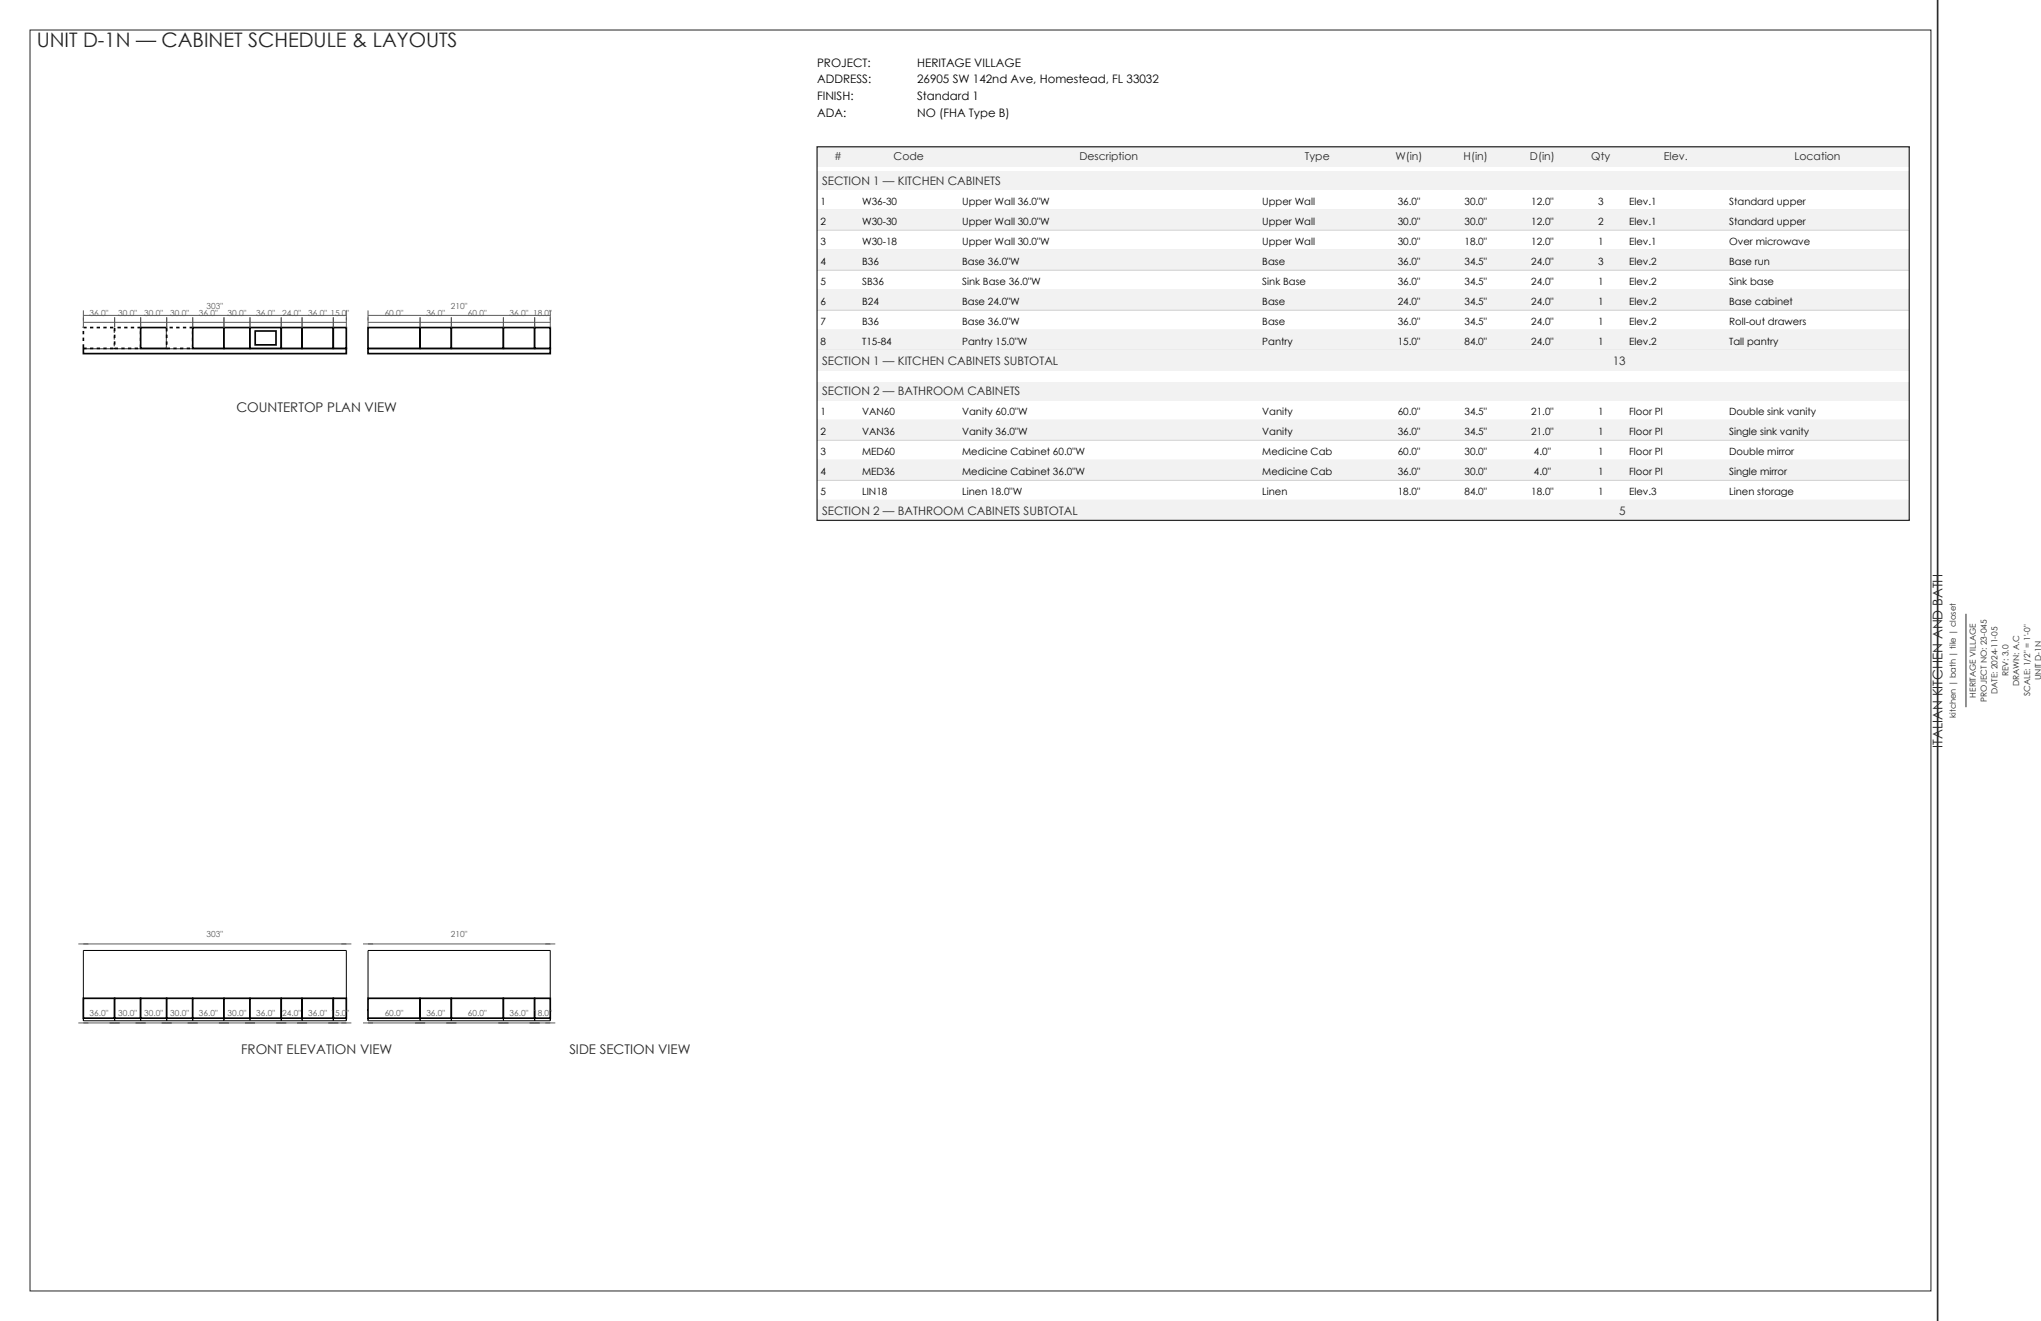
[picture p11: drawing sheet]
<svg xmlns="http://www.w3.org/2000/svg" width="432mm" height="279mm" viewBox="0 0 432 279" stroke-linecap="round" stroke-linejoin="round" font-family="sans-serif">
<path d="M6.3 6.4h402.2v266.6h-402.2z" fill="none" stroke="#262626" stroke-width=".21"/>
<path d="M409.9 0h21.9v279.4h-21.9z" fill-rule="evenodd" fill="#fff"/>
<path d="M415.9 129.8v19.8" fill="none" stroke="#262626" stroke-width=".21"/>
<path d="M409.9 0v279.4" fill="none" stroke="#262626" stroke-width=".35"/>
<path d="M56 71.1l.2-.2 .2 .2-.2 .2z" fill="none" stroke="#000" stroke-width=".21"/>
<g fill="#fff" stroke="#000" stroke-width=".35">
<path d="M17.6 73.7h55.7v1.1h-55.7z" fill-rule="evenodd"/>
<path d="M29.8 69.3h5.5v4.4h-5.5z" fill-rule="evenodd"/>
<path d="M40.8 69.3h6.6v4.4h-6.6z" fill-rule="evenodd"/>
<path d="M47.4 69.3h5.5v4.4h-5.5z" fill-rule="evenodd"/>
<path d="M52.9 69.3h6.6v4.4h-6.6z" fill-rule="evenodd"/>
<path d="M54 70h4.4v3h-4.4z" fill-rule="evenodd"/>
<path d="M59.5 69.3h4.4v4.4h-4.4z" fill-rule="evenodd"/>
<path d="M63.9 69.3h6.6v4.4h-6.6z" fill-rule="evenodd"/>
<path d="M70.5 69.3h2.8v4.4h-2.8z" fill-rule="evenodd"/>
<path d="M77.9 73.7h38.5v1.1h-38.5z" fill-rule="evenodd"/>
<path d="M77.9 69.3h11v4.4h-11z" fill-rule="evenodd"/>
<path d="M88.9 69.3h6.6v4.4h-6.6z" fill-rule="evenodd"/>
<path d="M95.5 69.3h11v4.4h-11z" fill-rule="evenodd"/>
<path d="M106.5 69.3h6.6v4.4h-6.6z" fill-rule="evenodd"/>
<path d="M113.1 69.3h3.3v4.4h-3.3z" fill-rule="evenodd"/>
</g>
<g fill="#fff" stroke="#000" stroke-width=".35" stroke-dasharray=".7 .7" stroke-linecap="butt">
<path d="M17.6 69.3h6.6v4.4h-6.6z" fill-rule="evenodd"/>
<path d="M24.2 69.3h5.6v4.4h-5.6z" fill-rule="evenodd"/>
<path d="M35.3 69.3h5.5v4.4h-5.5z" fill-rule="evenodd"/>
</g>
<g fill="none" stroke="#595959" stroke-width=".21">
<path d="M17.6 68.2h55.7M17.6 65.7v3.5M17.6 66.7h55.7M24.2 67.1v2.1M29.8 67.1v2.1M35.3 67.1v2.1M40.8 67.1v2.1M47.4 67.1v2.1M52.9 67.1v2.1M59.5 67.1v2.1M63.9 67.1v2.1M70.5 67.1v2.1"/>
<path d="M73.3 65.7v3.5M77.9 68.2h38.5M77.9 66.7h38.5M77.9 65.7v3.5M88.9 67.1v2.1M95.5 67.1v2.1M106.5 67.1v2.1M113.1 67.1v2.1M116.4 65.7v3.5"/>
</g>
<g fill="none" stroke="#000" stroke-width=".21">
<path d="M17.6 212h55.7M17.6 201h55.7v14.9h-55.7zM20.4 211.6h1.1M20.7 212.4v.8M20.9 212v3.3M21.2 212.4v.8M24.2 215.3v.6M26.5 211.6h1.1M26.7 212.4v.8M27 212v3.3M27.3 212.4v.8M29.8 215.3v.6"/>
<path d="M32 211.6h1.1M32.2 212.4v.8M32.5 212v3.3M32.8 212.4v.8M35.3 215.3v.6M37.5 211.6h1.1M37.7 212.4v.8M38 212v3.3M38.3 212.4v.8M40.8 215.3v.6M43.5 211.6h1.1M43.8 212.4v.8"/>
<path d="M44.1 212v3.3M44.4 212.4v.8M47.4 215.3v.6M49.6 211.6h1.1M49.9 212.4v.8M50.1 212v3.3M50.4 212.4v.8M52.9 215.3v.6M55.6 211.6h1.1M55.9 212.4v.8M56.2 212v3.3M56.5 212.4v.8"/>
<path d="M59.5 215.3v.6M61.2 211.6h1.1M61.4 212.4v.8M61.7 212v3.3M62 212.4v.8M63.9 215.3v.6M66.7 211.6h1.1M66.9 212.4v.8M67.2 212v3.3M67.5 212.4v.8M70.5 215.3v.6M71.3 211.6h1.1"/>
<path d="M72.8 212.4v.8M77.9 212h38.5M77.9 201h38.5v14.9h-38.5zM82.8 211.6h1.1M83.1 212.4v.8M83.4 212v3.3M83.6 212.4v.8M88.9 215.3v.6M91.6 211.6h1.1M91.9 212.4v.8M92.2 212v3.3M92.5 212.4v.8"/>
<path d="M95.5 215.3v.6M100.4 211.6h1.1M100.7 212.4v.8M101 212v3.3M101.3 212.4v.8M106.5 215.3v.6M109.3 211.6h1.1M109.5 212.4v.8M109.8 212v3.3M110.1 212.4v.8M113.1 215.3v.6M114.2 211.6h1.1"/>
<path d="M116 212.4v.8"/>
</g>
<g fill="none" stroke="#000" stroke-width=".21" stroke-dasharray=".7 .7" stroke-linecap="butt">
<path d="M17.6 213.7l3.3 1.6M17.6 213.7l3.3-1.7M24.2 213.7l-3.3 1.6M24.2 213.7l-3.3-1.7M24.2 213.7l2.8 1.6M24.2 213.7l2.8-1.7M29.8 213.7l-2.8 1.6M29.8 213.7l-2.8-1.7M29.8 213.7l2.7 1.6M29.8 213.7l2.7-1.7M35.3 213.7l-2.8 1.6M35.3 213.7l-2.8-1.7"/>
<path d="M35.3 213.7l2.7 1.6M35.3 213.7l2.7-1.7M40.8 213.7l-2.8 1.6M40.8 213.7l-2.8-1.7M40.8 213.7l3.3 1.6M40.8 213.7l3.3-1.7M47.4 213.7l-3.3 1.6M47.4 213.7l-3.3-1.7M47.4 213.7l2.7 1.6M47.4 213.7l2.7-1.7M52.9 213.7l-2.8 1.6M52.9 213.7l-2.8-1.7"/>
<path d="M52.9 213.7l3.3 1.6M52.9 213.7l3.3-1.7M59.5 213.7l-3.3 1.6M59.5 213.7l-3.3-1.7M59.5 213.7l2.2 1.6M59.5 213.7l2.2-1.7M63.9 213.7l-2.2 1.6M63.9 213.7l-2.2-1.7M63.9 213.7l3.3 1.6M63.9 213.7l3.3-1.7M70.5 213.7l-3.3 1.6M70.5 213.7l-3.3-1.7"/>
<path d="M70.5 213.7l2.8 1.6M70.5 213.7l2.8-1.7M77.9 213.7l5.5 1.6M77.9 213.7l5.5-1.7M88.9 213.7l-5.5 1.6M88.9 213.7l-5.5-1.7M88.9 213.7l3.3 1.6M88.9 213.7l3.3-1.7M95.5 213.7l-3.3 1.6M95.5 213.7l-3.3-1.7M95.5 213.7l5.5 1.6M95.5 213.7l5.5-1.7"/>
<path d="M106.5 213.7l-5.5 1.6M106.5 213.7l-5.5-1.7M106.5 213.7l3.3 1.6M106.5 213.7l3.3-1.7M113.1 213.7l-3.3 1.6M113.1 213.7l-3.3-1.7M113.1 213.7l3.3 1.6M113.1 213.7l3.3-1.7"/>
</g>
<g fill="#fff" stroke="#000" stroke-width=".35">
<path d="M17.6 211.1h6.6v4.2h-6.6z" fill-rule="evenodd"/>
<path d="M24.2 211.1h5.6v4.2h-5.6z" fill-rule="evenodd"/>
<path d="M29.8 211.1h5.5v4.2h-5.5z" fill-rule="evenodd"/>
<path d="M35.3 211.1h5.5v4.2h-5.5z" fill-rule="evenodd"/>
<path d="M40.8 211.1h6.6v4.2h-6.6z" fill-rule="evenodd"/>
<path d="M47.4 211.1h5.5v4.2h-5.5z" fill-rule="evenodd"/>
<path d="M52.9 211.1h6.6v4.2h-6.6z" fill-rule="evenodd"/>
<path d="M59.5 211.1h4.4v4.2h-4.4z" fill-rule="evenodd"/>
<path d="M63.9 211.1h6.6v4.2h-6.6z" fill-rule="evenodd"/>
<path d="M70.5 211.1h2.8v4.2h-2.8z" fill-rule="evenodd"/>
<path d="M77.9 211.1h11v4.2h-11z" fill-rule="evenodd"/>
<path d="M88.9 211.1h6.6v4.2h-6.6z" fill-rule="evenodd"/>
<path d="M95.5 211.1h11v4.2h-11z" fill-rule="evenodd"/>
<path d="M106.5 211.1h6.6v4.2h-6.6z" fill-rule="evenodd"/>
<path d="M113.1 211.1h3.3v4.2h-3.3z" fill-rule="evenodd"/>
</g>
<path d="M16.6 199.7h57.7M76.8 199.7h40.7M16.6 216.4h57.7M76.8 216.4h40.7" fill="none" stroke="#595959" stroke-width=".21"/>
<g fill="#f2f2f2">
<path d="M172.9 31h231v4.3h-231z" fill-rule="evenodd"/>
<path d="M172.9 36.3h231v3.9h-231z" fill-rule="evenodd"/>
</g>
<path d="M172.9 44.4h231" fill="none" stroke="#d3d3d3" stroke-width=".21"/>
<path d="M172.9 44.4h231v4.3h-231z" fill-rule="evenodd" fill="#f2f2f2"/>
<path d="M172.9 48.7h231M172.9 52.9h231" fill="none" stroke="#d3d3d3" stroke-width=".21"/>
<path d="M172.9 52.9h231v4.3h-231z" fill-rule="evenodd" fill="#f2f2f2"/>
<path d="M172.9 57.2h231M172.9 61.4h231" fill="none" stroke="#d3d3d3" stroke-width=".21"/>
<path d="M172.9 61.4h231v4.2h-231z" fill-rule="evenodd" fill="#f2f2f2"/>
<path d="M172.9 65.6h231M172.9 69.8h231" fill="none" stroke="#d3d3d3" stroke-width=".21"/>
<path d="M172.9 69.8h231v4.3h-231z" fill-rule="evenodd" fill="#f2f2f2"/>
<path d="M172.9 74.1h231" fill="none" stroke="#d3d3d3" stroke-width=".21"/>
<g fill="#f2f2f2">
<path d="M172.9 74.1h231v4.2h-231z" fill-rule="evenodd"/>
<path d="M172.9 80.8h231v3.9h-231z" fill-rule="evenodd"/>
</g>
<path d="M172.9 88.9h231" fill="none" stroke="#d3d3d3" stroke-width=".21"/>
<path d="M172.9 88.9h231v4.2h-231z" fill-rule="evenodd" fill="#f2f2f2"/>
<path d="M172.9 93.1h231M172.9 97.4h231" fill="none" stroke="#d3d3d3" stroke-width=".21"/>
<path d="M172.9 97.4h231v4.2h-231z" fill-rule="evenodd" fill="#f2f2f2"/>
<path d="M172.9 101.6h231M172.9 105.8h231" fill="none" stroke="#d3d3d3" stroke-width=".21"/>
<path d="M172.9 105.8h231v4.3h-231z" fill-rule="evenodd" fill="#f2f2f2"/>
<path d="M172.9 31h231v79.1h-231z" fill="none" stroke="#262626" stroke-width=".26"/>
<text font-size="4.2" fill="#262626" x="7.8" y="9.9">UNIT D-1N — CABINET SCHEDULE &amp; LAYOUTS</text>
<g font-size="2.8" fill="#262626">
<text x="50" y="87.1">COUNTERTOP PLAN VIEW</text>
<text x="411" y="158.1" transform="rotate(-90 411 158.1)">ITALIAN KITCHEN AND BATH</text>
<text x="51" y="223">FRONT ELEVATION VIEW</text>
<text x="120.5" y="223">SIDE SECTION VIEW</text>
</g>
<g font-size="2.5">
<text x="172.9" y="14.1">PROJECT:</text>
<text x="172.9" y="17.6">ADDRESS:</text>
<text x="194" y="14.1">HERITAGE VILLAGE</text>
<text x="194" y="17.6">26905 SW 142nd Ave, Homestead, FL 33032</text>
<text x="172.9" y="21.2">FINISH:</text>
<text x="194" y="21.2">Standard 1</text>
<text x="172.9" y="24.7">ADA:</text>
<text x="194" y="24.7">NO (FHA Type B)</text>
</g>
<g font-size="2.5" fill="#262626">
<text x="173.9" y="39.2">SECTION 1 — KITCHEN CABINETS</text>
<text x="173.9" y="77.3">SECTION 1 — KITCHEN CABINETS SUBTOTAL</text>
<text x="341.2" y="77.3">13</text>
<text x="173.9" y="83.6">SECTION 2 — BATHROOM CABINETS</text>
<text x="173.9" y="109">SECTION 2 — BATHROOM CABINETS SUBTOTAL</text>
<text x="342.6" y="109">5</text>
</g>
<g font-size="2.3" fill="#262626">
<text x="176.4" y="33.9">#</text>
<text x="189.1" y="33.9">Code</text>
<text x="228.4" y="33.9">Description</text>
<text x="276.1" y="33.9">Type</text>
<text x="295.2" y="33.9">W(in)</text>
<text x="309.6" y="33.9">H(in)</text>
<text x="323.7" y="33.9">D(in)</text>
<text x="336.7" y="33.9">Qty</text>
<text x="352" y="33.9">Elev.</text>
<text x="379.7" y="33.9">Location</text>
</g>
<g font-size="2.1">
<text x="173.6" y="43.4">1</text>
<text x="173.6" y="47.6">2</text>
<text x="182.4" y="43.4">W36-30</text>
<text x="182.4" y="47.6">W30-30</text>
<text x="203.6" y="43.4">Upper Wall 36.0&quot;W</text>
<text x="203.6" y="47.6">Upper Wall 30.0&quot;W</text>
<text x="267.1" y="43.4">Upper Wall</text>
<text x="267.1" y="47.6">Upper Wall</text>
<text x="295.7" y="43.4">36.0&quot;</text>
<text x="295.7" y="47.6">30.0&quot;</text>
<text x="309.8" y="43.4">30.0&quot;</text>
<text x="309.8" y="47.6">30.0&quot;</text>
<text x="323.9" y="43.4">12.0&quot;</text>
<text x="323.9" y="47.6">12.0&quot;</text>
<text x="338.1" y="43.4">3</text>
<text x="338.1" y="47.6">2</text>
<text x="344.7" y="43.4">Elev.1</text>
<text x="344.7" y="47.6">Elev.1</text>
<text x="365.8" y="43.4">Standard upper</text>
<text x="365.8" y="47.6">Standard upper</text>
<text x="173.6" y="51.9">3</text>
<text x="182.4" y="51.9">W30-18</text>
<text x="203.6" y="51.9">Upper Wall 30.0&quot;W</text>
<text x="267.1" y="51.9">Upper Wall</text>
<text x="295.7" y="51.9">30.0&quot;</text>
<text x="309.8" y="51.9">18.0&quot;</text>
<text x="323.9" y="51.9">12.0&quot;</text>
<text x="338.1" y="51.9">1</text>
<text x="344.7" y="51.9">Elev.1</text>
<text x="365.8" y="51.9">Over microwave</text>
<text x="173.6" y="56.1">4</text>
<text x="182.4" y="56.1">B36</text>
<text x="203.6" y="56.1">Base 36.0&quot;W</text>
<text x="267.1" y="56.1">Base</text>
<text x="295.7" y="56.1">36.0&quot;</text>
<text x="309.8" y="56.1">34.5&quot;</text>
<text x="323.9" y="56.1">24.0&quot;</text>
<text x="338.1" y="56.1">3</text>
<text x="344.7" y="56.1">Elev.2</text>
<text x="365.8" y="56.1">Base run</text>
<text x="173.6" y="60.3">5</text>
<text x="173.6" y="64.6">6</text>
<text x="182.4" y="60.3">SB36</text>
<text x="182.4" y="64.6">B24</text>
<text x="203.6" y="60.3">Sink Base 36.0&quot;W</text>
<text x="203.6" y="64.6">Base 24.0&quot;W</text>
<text x="267.1" y="60.3">Sink Base</text>
<text x="267.1" y="64.6">Base</text>
<text x="295.7" y="60.3">36.0&quot;</text>
<text x="295.7" y="64.6">24.0&quot;</text>
<text x="309.8" y="60.3">34.5&quot;</text>
<text x="309.8" y="64.6">34.5&quot;</text>
<text x="323.9" y="60.3">24.0&quot;</text>
<text x="323.9" y="64.6">24.0&quot;</text>
<text x="338.1" y="60.3">1</text>
<text x="338.1" y="64.6">1</text>
<text x="344.7" y="60.3">Elev.2</text>
<text x="344.7" y="64.6">Elev.2</text>
<text x="365.8" y="60.3">Sink base</text>
<text x="365.8" y="64.6">Base cabinet</text>
<text x="173.6" y="68.8">7</text>
<text x="182.4" y="68.8">B36</text>
<text x="203.6" y="68.8">Base 36.0&quot;W</text>
<text x="267.1" y="68.8">Base</text>
<text x="295.7" y="68.8">36.0&quot;</text>
<text x="309.8" y="68.8">34.5&quot;</text>
<text x="323.9" y="68.8">24.0&quot;</text>
<text x="338.1" y="68.8">1</text>
<text x="344.7" y="68.8">Elev.2</text>
<text x="365.8" y="68.8">Roll-out drawers</text>
<text x="173.6" y="73">8</text>
<text x="182.4" y="73">T15-84</text>
<text x="203.6" y="73">Pantry 15.0&quot;W</text>
<text x="267.1" y="73">Pantry</text>
<text x="295.7" y="73">15.0&quot;</text>
<text x="309.8" y="73">84.0&quot;</text>
<text x="323.9" y="73">24.0&quot;</text>
<text x="338.1" y="73">1</text>
<text x="344.7" y="73">Elev.2</text>
<text x="365.8" y="73">Tall pantry</text>
<text x="173.6" y="87.8">1</text>
<text x="182.4" y="87.8">VAN60</text>
<text x="203.6" y="87.8">Vanity 60.0&quot;W</text>
<text x="267.1" y="87.8">Vanity</text>
<text x="295.7" y="87.8">60.0&quot;</text>
<text x="309.8" y="87.8">34.5&quot;</text>
<text x="323.9" y="87.8">21.0&quot;</text>
<text x="338.1" y="87.8">1</text>
<text x="344.7" y="87.8">Floor Pl</text>
<text x="365.8" y="87.8">Double sink vanity</text>
<text x="173.6" y="92.1">2</text>
<text x="182.4" y="92.1">VAN36</text>
<text x="203.6" y="92.1">Vanity 36.0&quot;W</text>
<text x="267.1" y="92.1">Vanity</text>
<text x="295.7" y="92.1">36.0&quot;</text>
<text x="309.8" y="92.1">34.5&quot;</text>
<text x="323.9" y="92.1">21.0&quot;</text>
<text x="338.1" y="92.1">1</text>
<text x="344.7" y="92.1">Floor Pl</text>
<text x="365.8" y="92.1">Single sink vanity</text>
<text x="173.6" y="96.3">3</text>
<text x="173.6" y="100.5">4</text>
<text x="182.4" y="96.3">MED60</text>
<text x="182.4" y="100.5">MED36</text>
<text x="203.6" y="96.3">Medicine Cabinet 60.0&quot;W</text>
<text x="203.6" y="100.5">Medicine Cabinet 36.0&quot;W</text>
<text x="267.1" y="96.3">Medicine Cab</text>
<text x="267.1" y="100.5">Medicine Cab</text>
<text x="295.7" y="96.3">60.0&quot;</text>
<text x="295.7" y="100.5">36.0&quot;</text>
<text x="309.8" y="96.3">30.0&quot;</text>
<text x="309.8" y="100.5">30.0&quot;</text>
<text x="324.5" y="96.3">4.0&quot;</text>
<text x="324.5" y="100.5">4.0&quot;</text>
<text x="338.1" y="96.3">1</text>
<text x="338.1" y="100.5">1</text>
<text x="344.7" y="96.3">Floor Pl</text>
<text x="344.7" y="100.5">Floor Pl</text>
<text x="365.8" y="96.3">Double mirror</text>
<text x="365.8" y="100.5">Single mirror</text>
<text x="173.6" y="104.8">5</text>
<text x="182.4" y="104.8">LIN18</text>
<text x="203.6" y="104.8">Linen 18.0&quot;W</text>
<text x="267.1" y="104.8">Linen</text>
<text x="295.7" y="104.8">18.0&quot;</text>
<text x="309.8" y="104.8">84.0&quot;</text>
<text x="323.9" y="104.8">18.0&quot;</text>
<text x="338.1" y="104.8">1</text>
<text x="344.7" y="104.8">Elev.3</text>
<text x="365.8" y="104.8">Linen storage</text>
</g>
<g font-size="1.8" fill="#595959">
<text x="43.7" y="65.3">303&quot;</text>
<text x="95.4" y="65.3">210&quot;</text>
<text x="19" y="66.8">36.0&quot;</text>
<text x="25" y="66.8">30.0&quot;</text>
<text x="30.5" y="66.8">30.0&quot;</text>
<text x="36" y="66.8">30.0&quot;</text>
<text x="42.1" y="66.8">36.0&quot;</text>
<text x="48.2" y="66.8">30.0&quot;</text>
<text x="54.2" y="66.8">36.0&quot;</text>
<text x="59.7" y="66.8">24.0&quot;</text>
<text x="65.2" y="66.8">36.0&quot; 15.0&quot;</text>
<text x="81.4" y="66.8">60.0&quot;</text>
<text x="90.2" y="66.8">36.0&quot;</text>
<text x="99" y="66.8">60.0&quot;</text>
<text x="107.8" y="66.8">36.0&quot; 18.0&quot;</text>
<text x="43.7" y="198.2">303&quot;</text>
<text x="95.4" y="198.2">210&quot;</text>
<text x="19" y="214.9">36.0&quot;</text>
<text x="25" y="214.9">30.0&quot;</text>
<text x="30.5" y="214.9">30.0&quot;</text>
<text x="36" y="214.9">30.0&quot;</text>
<text x="42.1" y="214.9">36.0&quot;</text>
<text x="48.2" y="214.9">30.0&quot;</text>
<text x="54.2" y="214.9">36.0&quot;</text>
<text x="59.7" y="214.9">24.0&quot;</text>
<text x="65.2" y="214.9">36.0&quot; 15.0&quot;</text>
<text x="81.4" y="214.9">60.0&quot;</text>
<text x="90.2" y="214.9">36.0&quot;</text>
<text x="99" y="214.9">60.0&quot;</text>
<text x="107.8" y="214.9">36.0&quot; 18.0&quot;</text>
</g>
<g font-size="1.8" fill="#262626">
<text x="424.9" y="143" transform="rotate(-90 424.9 143)">REV: 3.0</text>
<text x="431.8" y="143.8" transform="rotate(-90 431.8 143.8)">UNIT D-1N</text>
<text x="418" y="147.6" transform="rotate(-90 418 147.6)">HERITAGE VILLAGE</text>
<text x="420.3" y="148.4" transform="rotate(-90 420.3 148.4)">PROJECT NO: 23-045</text>
<text x="422.6" y="146.8" transform="rotate(-90 422.6 146.8)">DATE: 2024-11-05</text>
<text x="427.2" y="145.1" transform="rotate(-90 427.2 145.1)">DRAWN: A.C</text>
<text x="429.5" y="147.3" transform="rotate(-90 429.5 147.3)">SCALE: 1/2&quot; = 1'-0&quot;</text>
<text x="413.8" y="151.9" transform="rotate(-90 413.8 151.9)">kitchen | bath | tile | closet</text>
</g>
</svg>
